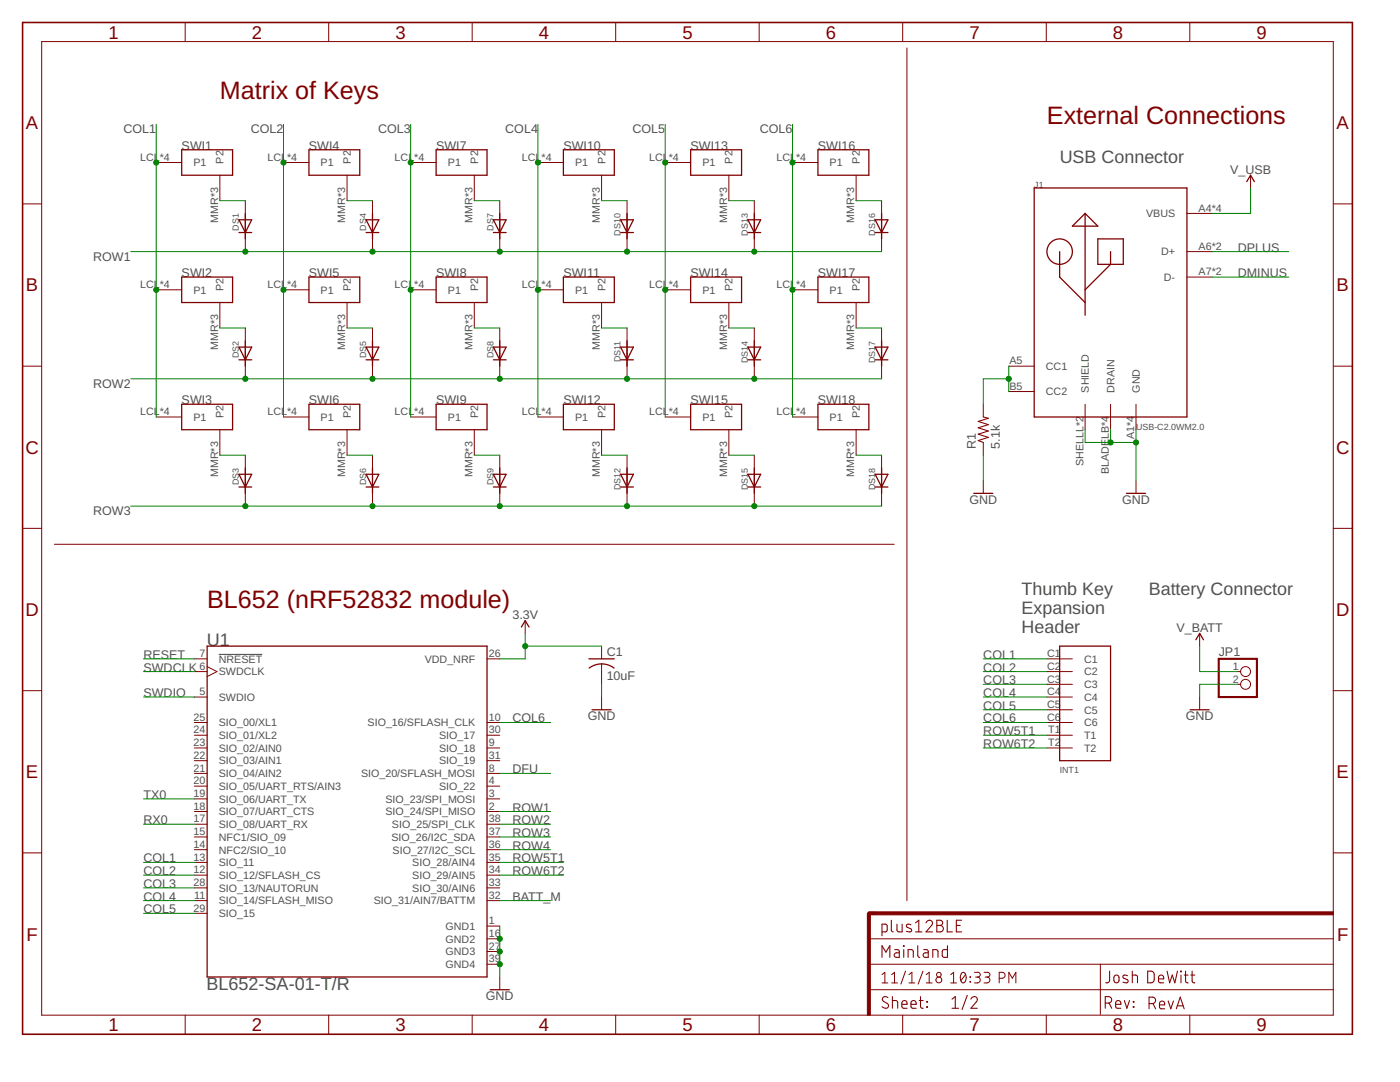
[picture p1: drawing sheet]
<svg xmlns="http://www.w3.org/2000/svg" width="279mm" height="216mm" viewBox="0 0 279 216" stroke-linecap="round" stroke-linejoin="round" font-family="sans-serif">
<path d="M43.7 130.6h8.6" fill="none" stroke="#505050" stroke-width=".2"/>
<g fill="none" stroke="#800000" stroke-width=".2">
<path d="M8.3 8.3h257.8v194.3h-257.8zM37 4.5v3.8M65.6 4.5v3.8M94.2 4.5v3.8M122.9 4.5v3.8M151.5 4.5v3.8M180.1 4.5v3.8M181 9.6v170.1M208.8 4.5v3.8M237.4 4.5v3.8M31.2 32.4h5.1M43.9 35v5"/>
<path d="M56.6 32.4h5.1M69.3 35v5M82 32.4h5M94.7 35v5M107.4 32.4h5M120.1 35v5M132.8 32.4h5M145.5 35v5M158.2 32.4h5M170.9 35v5M249.6 35v2.5M4.5 40.7h3.8"/>
<path d="M31.2 57.8h5.1M49 40v10.2M56.6 57.8h5.1M74.3 40v10.2M82 57.8h5M99.7 40v10.2M107.4 57.8h5M125.1 40v10.2M132.8 57.8h5M150.5 40v10.2M158.2 57.8h5M175.9 40v10.2"/>
<path d="M236.9 42.6h5.1M236.9 50.2h5.1M236.9 55.3h5.1M266.1 40.7h3.8M4.5 73.1h3.8M43.9 60.4v5M49 65.4v10.2M69.3 60.4v5M74.3 65.4v10.2M94.7 60.4v5M99.7 65.4v10.2M120.1 60.4v5"/>
<path d="M125.1 65.4v10.2M145.5 60.4v5M150.5 65.4v10.2M170.9 60.4v5M175.9 65.4v10.2M201.3 73.1h5.1M201.3 78.1h5.1M266.1 73.1h3.8M31.2 83.2h5.1M43.9 85.7v5.1M49 90.8v10.2M56.6 83.2h5.1"/>
<path d="M69.3 85.7v5.1M74.3 90.8v10.2M82 83.2h5M94.7 85.7v5.1M99.7 90.8v10.2M107.4 83.2h5M120.1 85.7v5.1M125.1 90.8v10.2M132.8 83.2h5M145.5 85.7v5.1M150.5 90.8v10.2M158.2 83.2h5"/>
<path d="M170.9 85.7v5.1M175.9 90.8v10.2M196.2 80.7v2.5M196.2 88.3v2.5M196.2 95.9v2.5M216.6 80.7v5M221.6 80.7v5M226.7 80.7v5M226.7 95.9v2.5M4.5 105.4h3.8M10.9 108.6h167.6M266.1 105.4h3.8"/>
<path d="M4.5 137.8h3.8M38.8 134h2.5M38.8 131.5h2.5M38.8 139.1h2.5M41.3 133l2 1-2 1M97.2 131.5h2.5M104.8 123.8v2.6M120.1 128.9v2.6M120.1 132.5v4M120.1 139.1v2.5M208.9 134h5.1M208.9 136.5h5.1"/>
<path d="M208.9 131.5h5.1M208.9 139.1h5.1M239.4 126.4v2.5M239.4 139.1v2.5M247 134h.6M247 136.5h.6M266.1 137.8h3.8M38.8 144.2h2.5M38.8 146.7h2.5M38.8 149.2h2.5M38.8 151.8h2.5M38.8 159.4h2.5"/>
<path d="M38.8 156.9h2.5M38.8 154.3h2.5M97.2 144.2h2.5M97.2 146.7h2.5M97.2 149.2h2.5M97.2 151.8h2.5M97.2 159.4h2.5M97.2 156.9h2.5M97.2 154.3h2.5M208.9 141.6h5.1M208.9 144.2h5.1M208.9 146.7h5.1"/>
<path d="M208.9 149.2h5.1M4.5 170.2h3.8M38.8 177.2h2.5M38.8 161.9h2.5M38.8 179.7h2.5M38.8 174.6h2.5M38.8 172.1h2.5M38.8 169.5h2.5M38.8 167h2.5M38.8 164.5h2.5M97.2 177.2h2.5M97.2 161.9h2.5"/>
<path d="M97.2 179.7h2.5M97.2 174.6h2.5M97.2 172.1h2.5M97.2 169.5h2.5M97.2 167h2.5M97.2 164.5h2.5M266.1 170.2h3.8M38.8 182.2h2.5M97.2 187.3h2.5M97.2 184.8h2.5M97.2 192.4h2.5M97.2 189.9h2.5"/>
<path d="M99.7 194.9v2.6M173.4 187.3h92.7M173.4 192.4h92.7M173.4 197.5h92.7M176 194.5l.6-.5v2.1M176 196.1h1.2M177.9 196.1h1.2M177.9 194.5l.6-.5v2.1M180.7 193.8l-.9 2.6M181.4 196.1h1.2M181.4 194.5l.6-.5v2.1M184.2 193.8l-1 2.6"/>
<path d="M184.8 196.1h1.2M184.8 194.5l.6-.5v2.1M189.7 196.1h1.2M189.7 194.5l.6-.5v2.1M191.9 194.2l.2-.1a.88 .88 0 0 1 .7 1.2l-.1 .3a.51 .51 0 0 1-.5 .5 .51 .51 0 0 1-.5-.5v-.8zM192.7 194.5l-.9 1.2M193.6 194.9l.1 .1zM193.6 195.8l.1 .2zM194.5 194h.7a.48 .48 0 0 1 .4 .5 .48 .48 0 0 1-.4 .5h-.5M195.1 195a.58 .58 0 0 1 .5 .5 .58 .58 0 0 1-.5 .6h-.6M196.4 194h.7a.48 .48 0 0 1 .5 .5 .48 .48 0 0 1-.5 .5h-.5M197 195a.58 .58 0 0 1 .6 .5 .58 .58 0 0 1-.6 .6h-.6"/>
<path d="M199.4 195.2h.6a.59 .59 0 0 0 .6-.6 .59 .59 0 0 0-.6-.6h-.6v2.1M201.3 196.1v-2.1l.7 1.2 .7-1.2v2.1M219.6 192.4v10M37 202.6v3.8M65.6 202.6v3.8M94.2 202.6v3.8M122.9 202.6v3.8M151.5 202.6v3.8M180.1 202.6v3.8M208.8 202.6v3.8M237.4 202.6v3.8"/>
<circle cx="248.6" cy="134" r=".99"/>
<circle cx="248.6" cy="136.5" r=".99"/>
<circle cx="187.4" cy="194.5" r=".47"/>
<circle cx="187.4" cy="195.5" r=".59"/>
</g>
<g fill="none" stroke="#800000" stroke-width=".25">
<path d="M36.3 29.9h10.1v5.1h-10.1zM61.7 29.9h10.1v5.1h-10.1zM87 29.9h10.2v5.1h-10.2zM112.4 29.9h10.2v5.1h-10.2zM137.8 29.9h10.2v5.1h-10.2zM163.2 29.9h10.2v5.1h-10.2zM206.4 37.5h30.5v45.7h-30.5zM248.8 36.2l.8-1.2 .7 1.2M36.3 55.3h10.1v5.1h-10.1zM47.7 43.9h2.5l-1.2 2.5zM47.7 46.4h2.5M49 42.6v5.1"/>
<path d="M61.7 55.3h10.1v5.1h-10.1zM73.1 43.9h2.5l-1.3 2.5zM73.1 46.4h2.5M74.3 42.6v5.1M87 55.3h10.2v5.1h-10.2zM98.5 43.9h2.5l-1.3 2.5zM98.5 46.4h2.5M99.7 42.6v5.1M112.4 55.3h10.2v5.1h-10.2zM123.9 43.9h2.5l-1.3 2.5zM123.9 46.4h2.5M125.1 42.6v5.1"/>
<path d="M137.8 55.3h10.2v5.1h-10.2zM149.3 43.9h2.5l-1.3 2.5zM149.3 46.4h2.5M150.5 42.6v5.1M163.2 55.3h10.2v5.1h-10.2zM174.7 43.9h2.5l-1.3 2.5zM174.7 46.4h2.5M175.9 42.6v5.1M211.5 50.2v5.1l5.1 5.1M214 45.1l2.6-2.5 2.5 2.5zM216.6 42.6v20.3M219.1 47.7h5.1v5h-5.1z"/>
<path d="M221.6 50.2v2.5l-5 5.1M47.7 69.3h2.5l-1.2 2.5zM47.7 71.8h2.5M49 68v5.1M73.1 69.3h2.5l-1.3 2.5zM73.1 71.8h2.5M74.3 68v5.1M98.5 69.3h2.5l-1.3 2.5zM98.5 71.8h2.5M99.7 68v5.1M123.9 69.3h2.5l-1.3 2.5zM123.9 71.8h2.5"/>
<path d="M125.1 68v5.1M149.3 69.3h2.5l-1.3 2.5zM149.3 71.8h2.5M150.5 68v5.1M174.7 69.3h2.5l-1.3 2.5zM174.7 71.8h2.5M175.9 68v5.1M36.3 80.7h10.1v5h-10.1zM47.7 94.6h2.5l-1.2 2.6zM47.7 97.2h2.5M49 93.4v5M61.7 80.7h10.1v5h-10.1z"/>
<path d="M73.1 94.6h2.5l-1.3 2.6zM73.1 97.2h2.5M74.3 93.4v5M87 80.7h10.2v5h-10.2zM98.5 94.6h2.5l-1.3 2.6zM98.5 97.2h2.5M99.7 93.4v5M112.4 80.7h10.2v5h-10.2zM123.9 94.6h2.5l-1.3 2.6zM123.9 97.2h2.5M125.1 93.4v5M137.8 80.7h10.2v5h-10.2z"/>
<path d="M149.3 94.6h2.5l-1.3 2.6zM149.3 97.2h2.5M150.5 93.4v5M163.2 80.7h10.2v5h-10.2zM174.7 94.6h2.5l-1.3 2.6zM174.7 97.2h2.5M175.9 93.4v5M194.3 98.4h3.8M224.8 98.4h3.8M41.3 128.9h55.9v66h-55.9zM104.1 125.1l.7-1.3 .8 1.3M117.5 131.5h5.1"/>
<path d="M117.6 133.3a4.1 4.1 0 0 1 5 0M211.5 128.9h10.1v22.9h-10.1zM238.7 127.7l.7-1.3 .8 1.3M118.2 141.6h3.8M237.5 141.6h3.8M97.8 197.5h3.8"/>
<circle cx="211.5" cy="50.2" r="2.54"/>
</g>
<g fill="none" stroke="#800000" stroke-width=".21">
<path d="M196.2 83.2l1.1 .3-2.1 .6 2.1 .6-2.1 .7 2.1 .6-2.1 .6 2.1 .7-2.1 .6 1 .4M176 185.9h.8l.2-.2v-1.1l-.2-.2h-.8v2.3M176 191v-2.3l.8 1.3 .8-1.3v2.3M177.2 199.1a.58 .58 0 0 0-.9-.2 .58 .58 0 0 0 .1 .9l.7 .4a.58 .58 0 0 1 0 .9 .58 .58 0 0 1-.8-.1l-.3-.1M177.9 183.6v2.1l.4 .2M178.1 199.6l.9 .1 .2 .3v1.2M178.1 198.9v2.3M178.6 189.5h.6l.3 .2v1.3h-.6a.46 .46 0 0 1-.5-.4 .46 .46 0 0 1 .5-.5h.6M179 184.4v1.2l.1 .2 .3 .1h.6v-1.5M180.3 188.7l.1 .1zM180.4 189.5v1.5M181.2 191v-1.5l1 .1 .1 1.4"/>
<path d="M181.8 184.5l-.7-.1-.2 .4 1 .6v.4a.87 .87 0 0 1-1 0M182.7 185.9h1.3M182.7 184.1l.7-.5v2.3M183.2 188.7v1.9l.1 .3 .3 .1M183.5 199.6h.7M183.7 198.9v2.1l.2 .2h.3M184.3 189.5h.7l.2 .2 .1 1.3h-.6a.46 .46 0 0 1-.5-.4 .46 .46 0 0 1 .5-.5h.6M184.8 184.1a.64 .64 0 0 1 .9-.5 .64 .64 0 0 1 .2 1.1l-1.1 1.2h1.3M185 199.8l.1 .2zM186.2 191v-1.5l.9 .1 .1 1.4M187 183.6h.6a.52 .52 0 0 1 .5 .5 .52 .52 0 0 1-.5 .6 .65 .65 0 0 1 .7 .6 .65 .65 0 0 1-.7 .6h-.6zM187 184.7h.6"/>
<path d="M189 183.6v2.3h1.1M189.1 188.7v2.3h-.8l-.2-.2v-1.1l.2-.2h.8M190 199.4l.6-.5v2.3M190.9 184.7h.7M191.9 183.6h-1v2.3h1M193 198.6l-1 2.8M193.8 199.4a.64 .64 0 0 1 .9-.5 .64 .64 0 0 1 .2 1l-1.1 1.3h1.3M221.4 193.8v1.9l-.2 .3-.5 .1M222.4 194.7l.5-.1a.92 .92 0 0 1 .2 1.4l-.4 .1-.4-.3zM224.4 199.6l.5 1.6 .5-1.6M225 194.7l-.7-.1-.2 .4 1 .6v.4a.85 .85 0 0 1-1 0M226 194.6l.9 .1 .1 1.4"/>
<path d="M226 193.8v2.3M226.2 199.8l.1 .2zM229 193.8h.9l.4 .4 .1 1.3-.2 .4-.3 .2h-.9zM231.2 195.3h1a.54 .54 0 0 0-.3-.7 .54 .54 0 0 0-.7 .5l.1 .9 .9 .1M232.9 193.8l.5 2.3 .6-1.5 .5 1.5 .5-2.3M233.1 199.7l.6 1.6 .5-1.6M235.6 193.8l.2 .1zM235.7 194.6v1.5M236.3 194.6h.8M236.6 193.8v2.1l.5 .2M237.7 194.6h.7M237.9 193.8v1.9l.1 .3 .4 .1"/>
<path d="M180 200.4h1a.54 .54 0 0 0-.3-.7 .54 .54 0 0 0-.7 .5l.1 .9 .9 .1M181.8 200.4h1a.54 .54 0 0 0-.3-.7 .54 .54 0 0 0-.7 .5l.1 .9 .9 .1M185 200.9l.1 .1zM190 201.2h1.3M220.6 200.2h.6a.65 .65 0 0 0 .7-.7 .65 .65 0 0 0-.7-.6h-.6v2.3M221.3 200.2l.6 1M222.7 200.4h1a.54 .54 0 0 0-.4-.7 .54 .54 0 0 0-.6 .5l.1 .9 .9 .1M226.2 200.9l.1 .1zM229.3 200.3h.7a.65 .65 0 0 0 .6-.7 .65 .65 0 0 0-.6-.6h-.7v2.3M230.1 200.3l.5 1M231.4 200.5h1a.54 .54 0 0 0-.3-.7 .54 .54 0 0 0-.7 .5l.1 .9 .9 .1M234.8 201.3l.7-2.3 .8 2.3"/>
<path d="M234.9 200.7h1.2"/>
</g>
<path d="M243.2 131.5h7.6v7.6h-7.6z" fill="none" stroke="#800000" stroke-width=".42"/>
<g fill="#800000" stroke="#800000" stroke-width=".2">
<path d="M173.1 182.2h.6v20.4h-.6z"/>
<path d="M173.4 181.9h92.7v.6h-92.7z"/>
</g>
<path d="M174.7 182.2h-1.3v1.3" fill="none" stroke="#800000" stroke-width=".61"/>
<path d="M4.5 4.5h265.4v201.9h-265.4z" fill="none" stroke="#800000" stroke-width=".32"/>
<g fill="none" stroke="#008000" stroke-width=".2">
<path d="M31.2 24.8v58.4M56.6 24.8v58.4M82 24.8v58.4M107.4 24.8v58.4M132.8 24.8v58.4M158.2 24.8v58.4M249.6 37.5v5.1h-7.6M26.1 50.2h149.8M43.9 40h5.1M69.3 40h5M94.7 40h5M120.1 40h5"/>
<path d="M145.5 40h5M170.9 40h5M242 50.2h15.2M242 55.3h15.2M26.1 75.6h149.8M43.9 65.4h5.1M69.3 65.4h5M94.7 65.4h5M120.1 65.4h5M145.5 65.4h5M170.9 65.4h5M201.3 75.6h-5.1v5.1"/>
<path d="M201.3 73.1v5M43.9 90.8h5.1M69.3 90.8h5M94.7 90.8h5M120.1 90.8h5M145.5 90.8h5M170.9 90.8h5M196.2 90.8v5.1M216.6 85.7v2.6h10.1M221.6 85.7v2.6M226.7 85.7v10.2M26.1 101h149.8"/>
<path d="M28.6 131.5h10.2M28.6 134h10.2M28.6 139.1h10.2M104.8 126.4v5.1h-5.1M104.8 128.9h15.3M120.1 136.5v2.6M196.2 131.5h12.7M196.2 134h12.7M196.2 136.5h12.7M196.2 139.1h12.7M239.4 128.9v5.1h7.6M247 136.5h-7.6v2.6"/>
<path d="M28.6 159.4h10.2M99.7 144.2h10.2M99.7 154.3h10.2M196.2 141.6h12.7M196.2 144.2h12.7M196.2 146.7h12.7M196.2 149.2h12.7M28.6 172.1h10.2M28.6 174.6h10.2M28.6 177.2h10.2M28.6 179.7h10.2M28.6 164.5h10.2"/>
<path d="M99.7 172.1h12.7M99.7 174.6h12.7M99.7 179.7h10.2M99.7 161.9h10.2M99.7 164.5h10.2M99.7 167h10.2M99.7 169.5h10.2M28.6 182.2h10.2M99.7 184.8v10.1"/>
</g>
<g fill="#008000" stroke="#008000" stroke-width=".2">
<circle cx="31.2" cy="57.8" r=".51"/>
<circle cx="31.2" cy="32.4" r=".51"/>
<circle cx="56.6" cy="57.8" r=".51"/>
<circle cx="56.6" cy="32.4" r=".51"/>
<circle cx="82" cy="57.8" r=".51"/>
<circle cx="82" cy="32.4" r=".51"/>
<circle cx="107.4" cy="57.8" r=".51"/>
<circle cx="107.4" cy="32.4" r=".51"/>
<circle cx="132.8" cy="57.8" r=".51"/>
<circle cx="132.8" cy="32.4" r=".51"/>
<circle cx="158.2" cy="57.8" r=".51"/>
<circle cx="158.2" cy="32.4" r=".51"/>
<circle cx="74.3" cy="50.2" r=".51"/>
<circle cx="99.7" cy="50.2" r=".51"/>
<circle cx="125.1" cy="50.2" r=".51"/>
<circle cx="150.5" cy="50.2" r=".51"/>
<circle cx="49" cy="50.2" r=".51"/>
<circle cx="74.3" cy="75.6" r=".51"/>
<circle cx="99.7" cy="75.6" r=".51"/>
<circle cx="125.1" cy="75.6" r=".51"/>
<circle cx="150.5" cy="75.6" r=".51"/>
<circle cx="49" cy="75.6" r=".51"/>
<circle cx="74.3" cy="101" r=".51"/>
<circle cx="99.7" cy="101" r=".51"/>
<circle cx="125.1" cy="101" r=".51"/>
<circle cx="150.5" cy="101" r=".51"/>
<circle cx="49" cy="101" r=".51"/>
<circle cx="201.3" cy="75.6" r=".51"/>
<circle cx="226.7" cy="88.3" r=".51"/>
<circle cx="221.6" cy="88.3" r=".51"/>
<circle cx="99.7" cy="187.3" r=".51"/>
<circle cx="99.7" cy="189.9" r=".51"/>
<circle cx="99.7" cy="192.4" r=".51"/>
<circle cx="104.8" cy="128.9" r=".51"/>
</g>
<g font-size="5" fill="#800000">
<text x="43.9" y="19.7">Matrix of Keys</text>
<text x="208.9" y="24.8">External Connections</text>
<text x="41.3" y="121.3">BL652 (nRF52832 module)</text>
</g>
<g font-size="3.7" fill="#800000">
<text x="21.6" y="7.7">1</text>
<text x="50.3" y="7.7">2</text>
<text x="78.9" y="7.7">3</text>
<text x="107.5" y="7.7">4</text>
<text x="136.2" y="7.7">5</text>
<text x="164.8" y="7.7">6</text>
<text x="193.5" y="7.7">7</text>
<text x="222.1" y="7.7">8</text>
<text x="250.7" y="7.7">9</text>
<text x="5.2" y="25.8">A</text>
<text x="266.8" y="25.8">A</text>
<text x="5.2" y="58.2">B</text>
<text x="266.8" y="58.2">B</text>
<text x="5.1" y="90.5">C</text>
<text x="266.7" y="90.5">C</text>
<text x="5.1" y="122.9">D</text>
<text x="266.7" y="122.9">D</text>
<text x="5.2" y="155.3">E</text>
<text x="266.8" y="155.3">E</text>
<text x="5.3" y="187.7">F</text>
<text x="266.9" y="187.7">F</text>
<text x="21.6" y="205.8">1</text>
<text x="50.3" y="205.8">2</text>
<text x="78.9" y="205.8">3</text>
<text x="107.5" y="205.8">4</text>
<text x="136.2" y="205.8">5</text>
<text x="164.8" y="205.8">6</text>
<text x="193.5" y="205.8">7</text>
<text x="222.1" y="205.8">8</text>
<text x="250.7" y="205.8">9</text>
</g>
<g font-size="3.6" fill="#505050">
<text x="211.5" y="32.4">USB Connector</text>
<text x="203.9" y="118.8">Thumb Key</text>
<text x="229.3" y="118.8">Battery Connector</text>
<text x="203.9" y="122.6">Expansion</text>
<text x="41.3" y="128.9">U1</text>
<text x="203.9" y="126.4">Header</text>
<text x="41.2" y="197.6">BL652-SA-01-T/R</text>
</g>
<g font-size="2.5" fill="#505050">
<text x="24.7" y="26.6">COL1</text>
<text x="36.3" y="29.9">SWI1</text>
<text x="50.1" y="26.6">COL2</text>
<text x="61.6" y="29.9">SWI4</text>
<text x="75.4" y="26.6">COL3</text>
<text x="87" y="29.9">SWI7</text>
<text x="100.8" y="26.6">COL4</text>
<text x="112.4" y="29.9">SWI10</text>
<text x="126.2" y="26.6">COL5</text>
<text x="137.8" y="29.9">SWI13</text>
<text x="151.6" y="26.6">COL6</text>
<text x="163.2" y="29.9">SWI16</text>
<text x="245.5" y="34.7">V_USB</text>
<text x="18.6" y="52">ROW1</text>
<text x="247" y="50.2">DPLUS</text>
<text x="36.3" y="55.3">SWI2</text>
<text x="61.6" y="55.3">SWI5</text>
<text x="87" y="55.3">SWI8</text>
<text x="112.4" y="55.3">SWI11</text>
<text x="137.8" y="55.3">SWI14</text>
<text x="163.2" y="55.3">SWI17</text>
<text x="247" y="55.3">DMINUS</text>
<text x="18.6" y="77.4">ROW2</text>
<text x="36.3" y="80.7">SWI3</text>
<text x="61.6" y="80.7">SWI6</text>
<text x="87" y="80.7">SWI9</text>
<text x="112.4" y="80.7">SWI12</text>
<text x="137.8" y="80.7">SWI15</text>
<text x="163.2" y="80.7">SWI18</text>
<text x="194.7" y="89.6" transform="rotate(-90 194.7 89.6)">R1</text>
<text x="199.5" y="89.6" transform="rotate(-90 199.5 89.6)">5.1k</text>
<text x="193.5" y="100.5">GND</text>
<text x="223.9" y="100.5">GND</text>
<text x="18.6" y="102.8">ROW3</text>
<text x="102.3" y="123.6">3.3V</text>
<text x="28.6" y="131.5">RESET</text>
<text x="121.1" y="130.8">C1</text>
<text x="196.2" y="131.5">COL1</text>
<text x="234.8" y="126.1">V_BATT</text>
<text x="243.2" y="130.8">JP1</text>
<text x="28.6" y="134">SWDCLK</text>
<text x="121.1" y="135.7">10uF</text>
<text x="196.2" y="134">COL2</text>
<text x="196.2" y="136.5">COL3</text>
<text x="28.6" y="139.1">SWDIO</text>
<text x="117.3" y="143.7">GND</text>
<text x="196.2" y="139.1">COL4</text>
<text x="196.2" y="141.6">COL5</text>
<text x="236.6" y="143.7">GND</text>
<text x="102.3" y="144.2">COL6</text>
<text x="196.2" y="144.2">COL6</text>
<text x="196.2" y="146.7">ROW5T1</text>
<text x="196.2" y="149.2">ROW6T2</text>
<text x="102.3" y="154.3">DFU</text>
<text x="28.6" y="159.4">TX0</text>
<text x="102.3" y="161.9">ROW1</text>
<text x="28.6" y="164.5">RX0</text>
<text x="102.3" y="164.5">ROW2</text>
<text x="102.3" y="167">ROW3</text>
<text x="28.6" y="172.1">COL1</text>
<text x="102.3" y="172.1">ROW5T1</text>
<text x="102.3" y="169.6">ROW4</text>
<text x="28.6" y="174.6">COL2</text>
<text x="28.6" y="177.2">COL3</text>
<text x="28.6" y="179.7">COL4</text>
<text x="102.3" y="174.6">ROW6T2</text>
<text x="102.3" y="179.7">BATT_M</text>
<text x="28.6" y="182.2">COL5</text>
<text x="97" y="199.5">GND</text>
</g>
<g font-size="2.1" fill="#505050">
<text x="28" y="32.1">LCL*4</text>
<text x="38.6" y="33.2">P1</text>
<text x="44.6" y="32.6" transform="rotate(-90 44.6 32.6)">P2</text>
<text x="53.4" y="32.1">LCL*4</text>
<text x="64" y="33.2">P1</text>
<text x="70" y="32.6" transform="rotate(-90 70 32.6)">P2</text>
<text x="78.8" y="32.1">LCL*4</text>
<text x="89.4" y="33.2">P1</text>
<text x="95.4" y="32.6" transform="rotate(-90 95.4 32.6)">P2</text>
<text x="104.2" y="32.1">LCL*4</text>
<text x="114.8" y="33.2">P1</text>
<text x="120.8" y="32.6" transform="rotate(-90 120.8 32.6)">P2</text>
<text x="129.6" y="32.1">LCL*4</text>
<text x="140.2" y="33.2">P1</text>
<text x="146.2" y="32.6" transform="rotate(-90 146.2 32.6)">P2</text>
<text x="154.9" y="32.1">LCL*4</text>
<text x="165.6" y="33.2">P1</text>
<text x="171.6" y="32.6" transform="rotate(-90 171.6 32.6)">P2</text>
<text x="43.5" y="44.4" transform="rotate(-90 43.5 44.4)">MMR*3</text>
<text x="68.9" y="44.4" transform="rotate(-90 68.9 44.4)">MMR*3</text>
<text x="94.3" y="44.4" transform="rotate(-90 94.3 44.4)">MMR*3</text>
<text x="119.7" y="44.4" transform="rotate(-90 119.7 44.4)">MMR*3</text>
<text x="145.1" y="44.4" transform="rotate(-90 145.1 44.4)">MMR*3</text>
<text x="170.5" y="44.4" transform="rotate(-90 170.5 44.4)">MMR*3</text>
<text x="228.7" y="43.3">VBUS</text>
<text x="239.2" y="42.2">A4*4</text>
<text x="231.7" y="51">D+</text>
<text x="239.2" y="49.8">A6*2</text>
<text x="28" y="57.5">LCL*4</text>
<text x="38.6" y="58.6">P1</text>
<text x="44.6" y="58" transform="rotate(-90 44.6 58)">P2</text>
<text x="53.4" y="57.5">LCL*4</text>
<text x="64" y="58.6">P1</text>
<text x="70" y="58" transform="rotate(-90 70 58)">P2</text>
<text x="78.8" y="57.5">LCL*4</text>
<text x="89.4" y="58.6">P1</text>
<text x="95.4" y="58" transform="rotate(-90 95.4 58)">P2</text>
<text x="104.2" y="57.5">LCL*4</text>
<text x="114.8" y="58.6">P1</text>
<text x="120.8" y="58" transform="rotate(-90 120.8 58)">P2</text>
<text x="129.6" y="57.5">LCL*4</text>
<text x="140.2" y="58.6">P1</text>
<text x="146.2" y="58" transform="rotate(-90 146.2 58)">P2</text>
<text x="154.9" y="57.5">LCL*4</text>
<text x="165.6" y="58.6">P1</text>
<text x="171.6" y="58" transform="rotate(-90 171.6 58)">P2</text>
<text x="232.3" y="56">D-</text>
<text x="239.2" y="54.9">A7*2</text>
<text x="43.5" y="69.8" transform="rotate(-90 43.5 69.8)">MMR*3</text>
<text x="68.9" y="69.8" transform="rotate(-90 68.9 69.8)">MMR*3</text>
<text x="94.3" y="69.8" transform="rotate(-90 94.3 69.8)">MMR*3</text>
<text x="119.7" y="69.8" transform="rotate(-90 119.7 69.8)">MMR*3</text>
<text x="145.1" y="69.8" transform="rotate(-90 145.1 69.8)">MMR*3</text>
<text x="170.5" y="69.8" transform="rotate(-90 170.5 69.8)">MMR*3</text>
<text x="201.4" y="72.7">A5</text>
<text x="201.4" y="77.8">B5</text>
<text x="208.7" y="73.8">CC1</text>
<text x="28" y="82.9">LCL*4</text>
<text x="38.6" y="84">P1</text>
<text x="44.6" y="83.4" transform="rotate(-90 44.6 83.4)">P2</text>
<text x="53.4" y="82.9">LCL*4</text>
<text x="64" y="84">P1</text>
<text x="70" y="83.4" transform="rotate(-90 70 83.4)">P2</text>
<text x="78.8" y="82.9">LCL*4</text>
<text x="89.4" y="84">P1</text>
<text x="95.4" y="83.4" transform="rotate(-90 95.4 83.4)">P2</text>
<text x="104.2" y="82.9">LCL*4</text>
<text x="114.8" y="84">P1</text>
<text x="120.8" y="83.4" transform="rotate(-90 120.8 83.4)">P2</text>
<text x="129.6" y="82.9">LCL*4</text>
<text x="140.2" y="84">P1</text>
<text x="146.2" y="83.4" transform="rotate(-90 146.2 83.4)">P2</text>
<text x="154.9" y="82.9">LCL*4</text>
<text x="165.6" y="84">P1</text>
<text x="171.6" y="83.4" transform="rotate(-90 171.6 83.4)">P2</text>
<text x="208.7" y="78.9">CC2</text>
<text x="217.3" y="78.3" transform="rotate(-90 217.3 78.3)">SHIELD</text>
<text x="222.4" y="78.3" transform="rotate(-90 222.4 78.3)">DRAIN</text>
<text x="227.5" y="78.3" transform="rotate(-90 227.5 78.3)">GND</text>
<text x="221.3" y="87.6" transform="rotate(-90 221.3 87.6)">LB*4</text>
<text x="226.4" y="87.6" transform="rotate(-90 226.4 87.6)">A1*4</text>
<text x="43.5" y="95.2" transform="rotate(-90 43.5 95.2)">MMR*3</text>
<text x="68.9" y="95.2" transform="rotate(-90 68.9 95.2)">MMR*3</text>
<text x="94.3" y="95.2" transform="rotate(-90 94.3 95.2)">MMR*3</text>
<text x="119.7" y="95.2" transform="rotate(-90 119.7 95.2)">MMR*3</text>
<text x="145.1" y="95.2" transform="rotate(-90 145.1 95.2)">MMR*3</text>
<text x="170.5" y="95.2" transform="rotate(-90 170.5 95.2)">MMR*3</text>
<text x="216.2" y="93" transform="rotate(-90 216.2 93)">SHELLL*2</text>
<text x="221.3" y="94.7" transform="rotate(-90 221.3 94.7)">BLADE</text>
<text x="39.8" y="131.1">7</text>
<text x="97.6" y="131.1">26</text>
<text x="209" y="131.1">C1</text>
<text x="39.8" y="133.6">6</text>
<text x="43.7" y="134.8">SWDCLK</text>
<text x="43.7" y="132.2">NRESET</text>
<text x="84.8" y="132.2">VDD_NRF</text>
<text x="209" y="133.6">C2</text>
<text x="209" y="136.2">C3</text>
<text x="216.4" y="132.2">C1</text>
<text x="216.4" y="134.8">C2</text>
<text x="216.4" y="137.3">C3</text>
<text x="246.1" y="133.6">1</text>
<text x="246.1" y="136.2">2</text>
<text x="38.6" y="143.8">25</text>
<text x="39.8" y="138.7">5</text>
<text x="43.7" y="139.8">SWDIO</text>
<text x="97.6" y="143.8">10</text>
<text x="209" y="138.7">C4</text>
<text x="209" y="141.3">C5</text>
<text x="209" y="143.8">C6</text>
<text x="216.4" y="139.8">C4</text>
<text x="216.4" y="142.4">C5</text>
<text x="38.6" y="148.9">23</text>
<text x="38.6" y="146.3">24</text>
<text x="43.7" y="150">SIO_02/AIN0</text>
<text x="43.7" y="147.5">SIO_01/XL2</text>
<text x="43.7" y="144.9">SIO_00/XL1</text>
<text x="73.4" y="144.9">SIO_16/SFLASH_CLK</text>
<text x="87.6" y="147.5">SIO_17</text>
<text x="97.6" y="146.3">30</text>
<text x="97.6" y="148.9">9</text>
<text x="209.2" y="146.3">T1</text>
<text x="209.2" y="148.9">T2</text>
<text x="216.4" y="144.9">C6</text>
<text x="216.4" y="147.5">T1</text>
<text x="216.4" y="150">T2</text>
<text x="38.6" y="154">21</text>
<text x="38.6" y="151.4">22</text>
<text x="43.7" y="155.1">SIO_04/AIN2</text>
<text x="43.7" y="152.5">SIO_03/AIN1</text>
<text x="72" y="155.1">SIO_20/SFLASH_MOSI</text>
<text x="87.6" y="152.5">SIO_19</text>
<text x="87.6" y="150">SIO_18</text>
<text x="97.6" y="151.4">31</text>
<text x="97.6" y="154">8</text>
<text x="38.6" y="161.6">18</text>
<text x="38.6" y="159">19</text>
<text x="38.6" y="156.5">20</text>
<text x="43.7" y="160.2">SIO_06/UART_TX</text>
<text x="43.7" y="157.6">SIO_05/UART_RTS/AIN3</text>
<text x="76.9" y="160.2">SIO_23/SPI_MOSI</text>
<text x="87.6" y="157.6">SIO_22</text>
<text x="97.6" y="159">3</text>
<text x="97.6" y="156.5">4</text>
<text x="97.6" y="161.6">2</text>
<text x="38.6" y="166.7">15</text>
<text x="38.6" y="164.1">17</text>
<text x="43.7" y="167.8">NFC1/SIO_09</text>
<text x="43.7" y="165.2">SIO_08/UART_RX</text>
<text x="43.7" y="162.7">SIO_07/UART_CTS</text>
<text x="76.9" y="162.7">SIO_24/SPI_MISO</text>
<text x="78.1" y="167.8">SIO_26/I2C_SDA</text>
<text x="78.2" y="165.2">SIO_25/SPI_CLK</text>
<text x="97.6" y="166.7">37</text>
<text x="97.6" y="164.1">38</text>
<text x="38.6" y="171.7">13</text>
<text x="38.6" y="169.2">14</text>
<text x="43.7" y="172.9">SIO_11</text>
<text x="43.7" y="170.3">NFC2/SIO_10</text>
<text x="78.4" y="170.3">SIO_27/I2C_SCL</text>
<text x="82.3" y="172.9">SIO_28/AIN4</text>
<text x="97.6" y="171.7">35</text>
<text x="97.6" y="169.2">36</text>
<text x="38.6" y="176.8">28</text>
<text x="38.6" y="174.3">12</text>
<text x="38.8" y="179.4">11</text>
<text x="43.7" y="177.9">SIO_13/NAUTORUN</text>
<text x="43.7" y="175.4">SIO_12/SFLASH_CS</text>
<text x="82.3" y="177.9">SIO_30/AIN6</text>
<text x="82.3" y="175.4">SIO_29/AIN5</text>
<text x="97.6" y="179.4">32</text>
<text x="97.6" y="176.8">33</text>
<text x="97.6" y="174.3">34</text>
<text x="38.6" y="181.9">29</text>
<text x="43.7" y="183">SIO_15</text>
<text x="43.7" y="180.5">SIO_14/SFLASH_MISO</text>
<text x="74.6" y="180.5">SIO_31/AIN7/BATTM</text>
<text x="88.9" y="185.6">GND1</text>
<text x="97.6" y="184.4">1</text>
<text x="88.9" y="188.1">GND2</text>
<text x="88.9" y="190.6">GND3</text>
<text x="97.6" y="187">16</text>
<text x="97.6" y="189.5">27</text>
<text x="88.9" y="193.2">GND4</text>
<text x="97.6" y="192.1">39</text>
</g>
<g font-size="1.8" fill="#505050">
<text x="206.4" y="37.5">J1</text>
<text x="47.7" y="46" transform="rotate(-90 47.7 46)">DS1</text>
<text x="73.1" y="46" transform="rotate(-90 73.1 46)">DS</text>
<text x="73.1" y="43.6" transform="rotate(-90 73.1 43.6)">4</text>
<text x="98.5" y="46" transform="rotate(-90 98.5 46)">DS</text>
<text x="98.5" y="43.6" transform="rotate(-90 98.5 43.6)">7</text>
<text x="123.9" y="47" transform="rotate(-90 123.9 47)">DS10</text>
<text x="149.3" y="47" transform="rotate(-90 149.3 47)">DS13</text>
<text x="174.7" y="47" transform="rotate(-90 174.7 47)">DS16</text>
<text x="47.7" y="71.4" transform="rotate(-90 47.7 71.4)">DS2</text>
<text x="73.1" y="71.4" transform="rotate(-90 73.1 71.4)">DS</text>
<text x="73.1" y="69" transform="rotate(-90 73.1 69)">5</text>
<text x="98.5" y="71.4" transform="rotate(-90 98.5 71.4)">DS</text>
<text x="98.5" y="69" transform="rotate(-90 98.5 69)">8</text>
<text x="123.9" y="72.3" transform="rotate(-90 123.9 72.3)">DS11</text>
<text x="149.3" y="72.4" transform="rotate(-90 149.3 72.4)">DS14</text>
<text x="174.7" y="72.4" transform="rotate(-90 174.7 72.4)">DS17</text>
<text x="226.7" y="85.8">USB-C2.0WM2.0</text>
<text x="73.1" y="94.4" transform="rotate(-90 73.1 94.4)">6</text>
<text x="98.5" y="94.4" transform="rotate(-90 98.5 94.4)">9</text>
<text x="47.7" y="96.8" transform="rotate(-90 47.7 96.8)">DS3</text>
<text x="73.1" y="96.8" transform="rotate(-90 73.1 96.8)">DS</text>
<text x="98.5" y="96.8" transform="rotate(-90 98.5 96.8)">DS</text>
<text x="123.9" y="97.8" transform="rotate(-90 123.9 97.8)">DS12</text>
<text x="149.3" y="97.8" transform="rotate(-90 149.3 97.8)">DS15</text>
<text x="174.7" y="97.8" transform="rotate(-90 174.7 97.8)">DS18</text>
<text x="211.5" y="154.3">INT1</text>
</g>
</svg>
